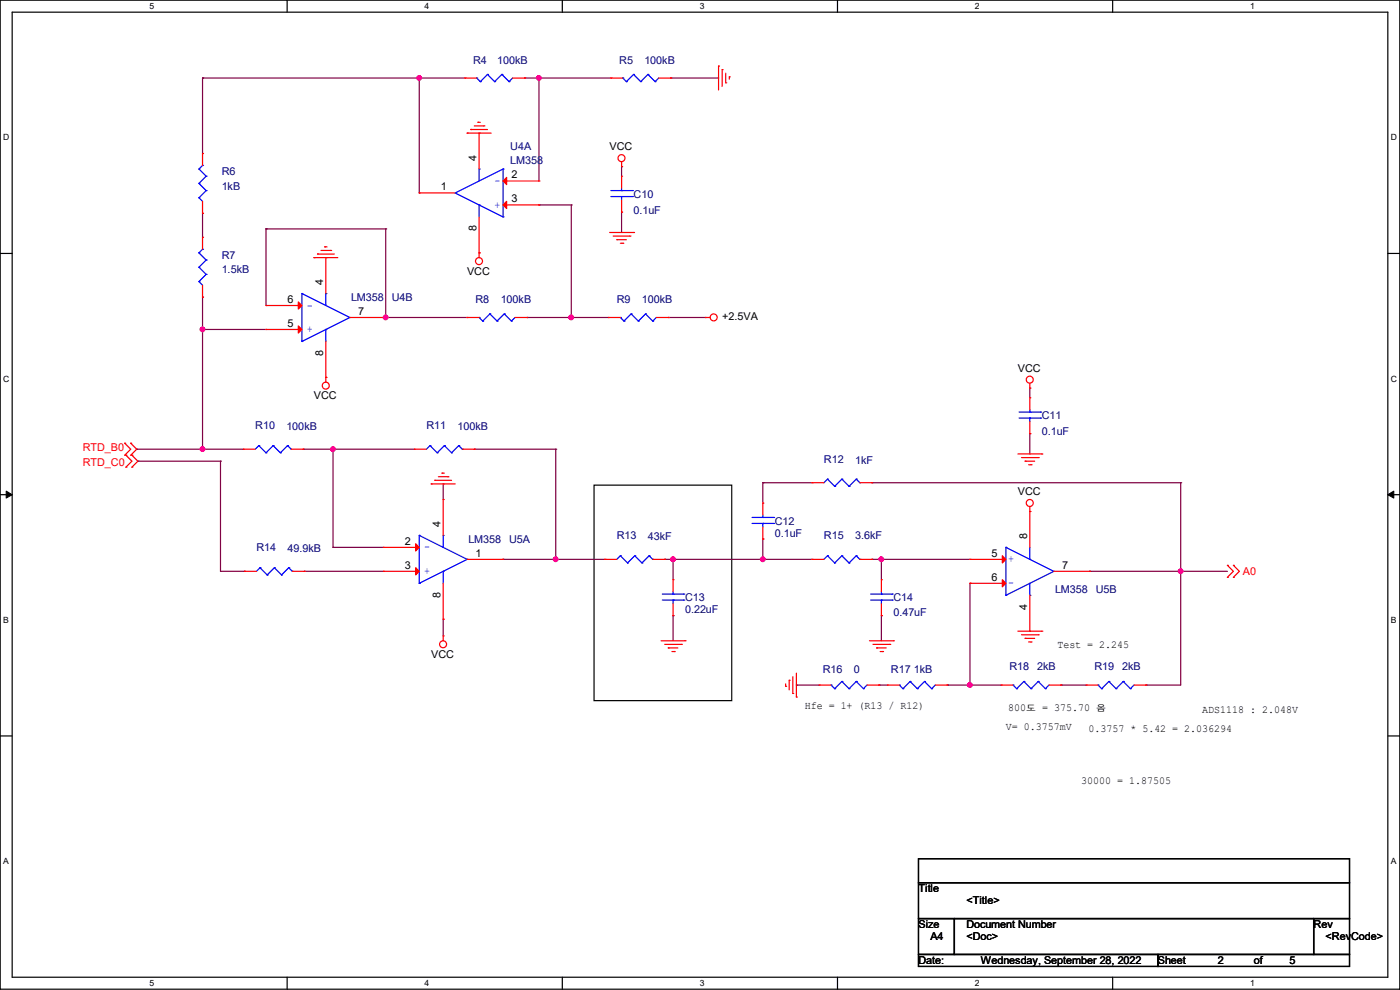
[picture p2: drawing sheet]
<svg xmlns="http://www.w3.org/2000/svg" width="297mm" height="210mm" viewBox="0 0 297 210" stroke-linecap="round" stroke-linejoin="round" font-family="sans-serif">
<path d="M0 0h297v209.8h-297zM2.6 2.6h291.8v204.7h-291.8z" fill="none" stroke="#000" stroke-width=".25"/>
<g fill="#fff">
<path d="M31.7 .3h1v2h-1z"/>
<path d="M31.7 207.6h1v1.9h-1z"/>
</g>
<path d="M60.9 0v2.6M60.9 207.3v2.5" fill="none" stroke="#000" stroke-width=".25"/>
<g fill="#fff">
<path d="M90.1 .3h1v2h-1z"/>
<path d="M90.1 207.6h1v1.9h-1z"/>
</g>
<path d="M119.3 0v2.6M119.3 207.3v2.5" fill="none" stroke="#000" stroke-width=".25"/>
<g fill="#fff">
<path d="M148.5 .3h.9v2h-.9z"/>
<path d="M148.5 207.6h.9v1.9h-.9z"/>
</g>
<path d="M177.7 0v2.6M177.7 207.3v2.5" fill="none" stroke="#000" stroke-width=".25"/>
<g fill="#fff">
<path d="M206.8 .3h1v2h-1z"/>
<path d="M206.8 207.6h1v1.9h-1z"/>
</g>
<path d="M236.1 0v2.6M236.1 207.3v2.5" fill="none" stroke="#000" stroke-width=".25"/>
<g fill="#fff">
<path d="M265.2 .3h1v2h-1z"/>
<path d="M265.2 207.6h1v1.9h-1z"/>
<path d="M.7 28.2h1.2v1.9h-1.2z"/>
<path d="M295.1 28.2h1.2v1.9h-1.2z"/>
<path d="M.7 79.3h1.2v2h-1.2z"/>
<path d="M295.1 79.3h1.2v2h-1.2z"/>
</g>
<path d="M0 53.8h2.6M294.4 53.8h2.6" fill="none" stroke="#000" stroke-width=".25"/>
<g fill="#fff">
<path d="M.7 130.5h1.2v2h-1.2z"/>
<path d="M295.1 130.5h1.1v2h-1.1z"/>
</g>
<path d="M0 104.9h2.6M294.4 104.9h2.6" fill="none" stroke="#000" stroke-width=".25"/>
<path d="M1.3 104.2l1.3 .7-1.3 .8zM294.4 104.9l1.3-.7v1.5z" fill="#000" stroke="#000" stroke-width=".21"/>
<g fill="#fff">
<path d="M.7 181.7h1.2v2h-1.2z"/>
<path d="M295.1 181.7h1.1v2h-1.1z"/>
</g>
<path d="M126 102.9h29.2v45.7h-29.2zM0 156.1h2.6M294.4 156.1h2.6M194.9 182.2h91.4v5h-91.4zM194.9 187.2h91.4v7.7h-91.4zM194.9 194.9h7.6v7.6h-7.6zM202.5 194.9h76.2v7.6h-76.2zM278.7 194.9h7.6v7.6h-7.6zM194.9 202.5h50.8v2.5h-50.8zM245.7 202.5h40.6v2.5h-40.6z" fill="none" stroke="#000" stroke-width=".25"/>
<g fill="none" stroke="#800040" stroke-width=".25">
<path d="M43 16.6h.1M43 16.6v16M43 16.6h55.6M88.9 16.6h.1M88.9 16.6v24.3M111.3 16.6h.1M111.3 16.6h18.3M114.3 16.6h.1M114.3 16.6v21.8M142.3 16.6h.1M142.3 16.6h10.1M131.9 35.3h.1"/>
<path d="M131.9 35.3v2.1M43 45.3h.1M43 45.3v5M56.4 48.6h.1M56.4 48.6v16.2M56.4 48.6h25.4M81.8 48.6h.1M81.8 48.6v18.8M114.3 43.5h.1M114.3 43.5h6.9M121.2 43.5h.1M121.2 43.5v23.9"/>
<path d="M131.9 45h.1M131.9 45v4.3M43 69.9h.1M43 63h.1M43 63v32.3M43 69.9h13.4M81.8 67.4h.1M81.8 67.4h17.3M111.8 67.4h.1M111.8 67.4h17.3M121.2 67.4h.1M141.8 67.4h.1"/>
<path d="M141.8 67.4h7.8M29 95.3h.1M29 95.3h22.6M29.3 97.8h.1M29.3 97.8h17.5M43 95.3h.1M46.8 97.8h.1M46.8 97.8v23.4h5.1M64.3 95.3h.1M64.3 95.3h23.6M70.7 95.3h.1M70.7 95.3v20.8"/>
<path d="M100.6 95.3h.1M100.6 95.3h17.3M117.9 95.3h.1M117.9 95.3v23.4M218.5 82.3h.1M218.5 92h.1M218.5 82.3v2.1M218.5 92v4.3M70.7 116.1h.1M70.7 116.1h10.6M94 102.7h.1M94 102.7v3.3"/>
<path d="M106.7 118.7h.1M106.7 118.7h21.6M117.9 118.7h.1M141 118.7h.1M141 118.7h31.3M142.8 118.7h.1M142.8 118.7v4.3M161.8 114.3h.1M161.8 102.4h.1M161.8 118.7h.1M161.8 102.4v4.3M161.8 114.3v4.4"/>
<path d="M161.8 102.4h10.5M185 118.7h.1M185 102.4h.1M185 118.7h20.8M185 102.4h65.5M187 118.7h.1M187 118.7v4.3M250.5 102.4h.1M250.5 102.4v42.9h-7.4M51.9 121.2h.1M64.6 121.2h.1M64.6 121.2h16.7"/>
<path d="M94 131.4h.1M94 131.4v3.5M142.8 130.6h.1M142.8 130.6v5.3M187 130.6h.1M187 130.6v5.3M205.8 123.7h.1M205.8 123.7v21.6M231.2 121.2h.1M231.2 121.2h29.2M250.5 121.2h.1M169 145.3h.1"/>
<path d="M169 145.3h4.8M186.5 145.3h.1M186.5 145.3h1.8M201 145.3h.1M201 145.3h11.4M205.8 145.3h.1M225.1 145.3h.1M225.1 145.3h5.3M243.1 145.3h.1"/>
</g>
<g fill="#f0f" stroke="#f0f" stroke-width=".25">
<circle cx="42.9" cy="95.3" r=".49"/>
<circle cx="70.6" cy="95.3" r=".49"/>
<circle cx="117.9" cy="118.6" r=".49"/>
<circle cx="142.8" cy="118.6" r=".49"/>
<circle cx="161.8" cy="118.6" r=".49"/>
<circle cx="187" cy="118.6" r=".49"/>
<circle cx="250.5" cy="121.2" r=".49"/>
<circle cx="205.8" cy="145.3" r=".49"/>
<circle cx="42.9" cy="69.9" r=".49"/>
<circle cx="81.8" cy="67.3" r=".49"/>
<circle cx="121.2" cy="67.3" r=".49"/>
<circle cx="114.3" cy="16.5" r=".49"/>
<circle cx="88.9" cy="16.5" r=".49"/>
</g>
<g fill="none" stroke="#f00" stroke-width=".25">
<path d="M98.6 16.6h.1M98.6 16.6h2.5M108.8 16.6h2.5M111.3 16.6h.1M129.6 16.6h.1M129.6 16.6h2.5M139.7 16.6h2.6M142.3 16.6h.1M152.4 14h.1M152.4 14v5.1M153.2 14.8h.1M153.2 14.8v3.5"/>
<path d="M154 17.6h.1M154 15.5v2.1M154.7 16.3h.1M154.7 16.3v.5M43 32.6h.1M43 32.6v2.5M99.1 28.2h.1M99.1 28.2h5.1M99.9 27.5h.1M99.9 27.5h3.5M100.6 26.7h2.1M101.4 26h.1"/>
<path d="M101.4 26h.5M101.6 28.2h.1M101.6 28.2v7.7M102.7 26.7h.1M106.7 38.4h7.6M114.3 38.4h.1M131.9 35.3h.1M131.9 37.4h.1M131.9 34.3v1M131.9 37.4v2.5M43 50.3h.1M43 45.3h.1"/>
<path d="M43 42.7v2.6M43 50.3v2.6M66.6 54.7h.1M66.6 54.7h5.1M67.4 53.9h.1M67.4 53.9h3.5M68.1 53.1h2M68.9 52.4h.1M68.9 52.4h.5M69.1 54.7h.1M69.1 54.7v7.6M70.1 53.1h.1"/>
<path d="M88.9 40.9h.1M88.9 40.9h7.7M101.6 53.6h.1M101.6 46v8.7M106.7 43.5h7.6M114.3 43.5h.1M129.3 49.3h5.1M130.1 50.1h3.5M130.9 50.8h.1M130.9 50.8h2M131.6 51.6h.5M131.9 45h.1"/>
<path d="M131.9 42.5v2.5M132.1 51.6h.1M133.6 50.1h.1M134.4 49.3h.1M43 63h.1M43 60.5v2.5M56.4 69.9h.1M56.4 64.8h.1M56.4 69.9h7.7M56.4 64.8h7.7M69.1 72.4v8.7M74.2 67.4h7.6"/>
<path d="M81.8 67.4h.1M99.1 67.4h.1M99.1 67.4h2.5M109.3 67.4h2.5M111.8 67.4h.1M129.1 67.4h.1M129.1 67.4h2.5M139.2 67.4h2.6M141.8 67.4h.1M149.6 67.4h.1M149.6 67.4h1.1M26.5 94h.1"/>
<path d="M26.5 96.6h.1M26.5 94l1.2 1.3-1.2 1.3M26.7 96.6h.1M26.7 99.1h.1M26.7 96.6l1.3 1.2-1.3 1.3M27.7 96.6h.1M27.7 94h.1M27.7 94l1.3 1.3-1.3 1.3M28 99.1h.1M28 96.6h.1M28 96.6l1.3 1.2-1.3 1.3M51.6 95.3h.1"/>
<path d="M51.6 95.3h2.5M61.8 95.3h2.5M64.3 95.3h.1M69.1 80.1h.1M87.9 95.3h.1M87.9 95.3h2.6M98.1 95.3h2.5M100.6 95.3h.1M215.9 96.3h5.1M216.7 97.1h3.6M217.5 97.8h.1M217.5 97.8h2"/>
<path d="M218.2 98.6h.5M218.5 82.3h.1M218.5 84.4h.1M218.5 92h.1M218.5 81.3v1M218.5 84.4v2.5M218.5 89.5v2.5M218.7 98.6h.1M220.3 97.1h.1M221 96.3h.1M81.3 116.1h.1M81.3 116.1h7.6"/>
<path d="M91.5 102.7h.1M91.5 102.7h5.1M92.2 101.9h.1M92.2 101.9h3.6M93 101.1h2M93.8 100.4h.1M93.8 100.4h.5M94 106h.1M94 106v7.6M95 101.1h.1M99.1 118.7h7.6M106.7 118.7h.1"/>
<path d="M128.3 118.7h.1M128.3 118.7h2.6M138.5 118.7h2.5M141 118.7h.1M161.8 106.7h.1M161.8 114.3h.1M161.8 106.7v2.6M161.8 111.8v2.5M172.3 102.4h.1M172.3 118.7h.1M172.3 118.7h2.5M172.3 102.4h2.5"/>
<path d="M182.4 118.7h2.6M182.4 102.4h2.6M185 102.4h.1M185 118.7h.1M205.8 118.7h.1M205.8 118.7h7.6M218.5 108.5h.1M218.5 107.5v8.6M260.4 119.9h.1M260.4 119.9l1.3 1.3-1.3 1.3M261.7 119.9h.1M261.7 119.9l1.2 1.3-1.2 1.3"/>
<path d="M51.9 121.2h.1M51.9 121.2h2.5M62 121.2h2.6M64.6 121.2h.1M81.3 121.2h.1M81.3 121.2h7.6M94 134.9h.1M94 131.4h.1M94 123.7v7.7M94 134.9v1M140.3 135.9h5M141 136.7h3.6"/>
<path d="M141.8 137.5h.1M141.8 137.5h2M142.5 138.2h.5M142.8 123h.1M142.8 130.6h.1M142.8 123v2.5M142.8 128.1v2.5M143 138.2h.1M144.6 136.7h.1M145.3 135.9h.1M184.4 135.9h5.1M185.2 136.7h3.6"/>
<path d="M186 137.5h.1M186 137.5h2M186.7 138.2h.5M187 123h.1M187 130.6h.1M187 123v2.5M187 128.1v2.5M187.2 138.2h.1M188.8 136.7h.1M189.5 135.9h.1M205.8 123.7h.1M205.8 123.7h7.6"/>
<path d="M215.9 133.9h5.1M216.7 134.7h3.6M217.5 135.4h.1M217.5 135.4h2M218.2 136.2h.5M218.5 133.9h.1M218.5 126.3v7.6M218.7 136.2h.1M220.3 134.7h.1M221 133.9h.1M223.6 121.2h7.6M231.2 121.2h.1"/>
<path d="M260.4 122.5h.1M261.7 122.5h.1M166.7 145.6h.1M166.7 145.1v.5M167.4 144.3h.1M167.4 144.3v2M168.2 147.1h.1M168.2 143.6v3.5M169 147.9h.1M169 142.8v5.1M173.8 145.3h.1M173.8 145.3h2.5"/>
<path d="M183.9 145.3h2.6M186.5 145.3h.1M188.3 145.3h.1M188.3 145.3h2.5M198.4 145.3h2.6M201 145.3h.1M212.4 145.3h.1M212.4 145.3h2.5M222.5 145.3h2.6M225.1 145.3h.1M230.4 145.3h.1M230.4 145.3h2.6"/>
<path d="M240.6 145.3h2.5M243.1 145.3h.1"/>
<circle cx="131.8" cy="33.5" r=".74"/>
<circle cx="101.6" cy="55.4" r=".74"/>
<circle cx="151.4" cy="67.3" r=".74"/>
<circle cx="69.1" cy="81.8" r=".74"/>
<circle cx="218.5" cy="80.5" r=".74"/>
<circle cx="218.5" cy="106.7" r=".74"/>
<circle cx="94" cy="136.7" r=".74"/>
</g>
<g fill="none" stroke="#00f" stroke-width=".25">
<path d="M101.1 16.6h.1M101.1 16.6l.8 .7M101.9 17.3h.1M103.4 15.8h.1M103.4 15.8l1.5 1.5M103.4 15.8l-1.5 1.5M104.9 17.3h.1M106.5 15.8h.1M106.5 15.8l1.5 1.5M106.5 15.8l-1.6 1.5M108 17.3h.1M108.8 16.6l-.8 .7"/>
<path d="M132.1 16.6h.1M132.1 16.6l.8 .7M132.9 17.3h.1M134.4 15.8h.1M134.4 15.8l1.5 1.5M134.4 15.8l-1.5 1.5M135.9 17.3h.1M137.5 15.8h.1M137.5 15.8l1.5 1.5M137.5 15.8l-1.6 1.5M139 17.3h.1M139.7 16.6l-.7 .7"/>
<path d="M42.2 38.9h.1M42.2 35.9h.1M42.2 38.9l1.5 1.5M42.2 35.9l1.5 1.5M43 35.1h.1M43 35.1l-.8 .8M43.7 37.4h.1M43.7 37.4l-1.5 1.5M101.6 35.9h.1M101.6 35.9v2.5M106.7 35.9h.1M106.7 35.9l-10.1 5"/>
<path d="M106.7 35.9v10.1M131.9 39.9v.5M42.2 59.7h.1M42.2 56.7h.1M42.2 53.6h.1M42.2 42h.1M42.2 59.7l.8 .8M42.2 56.7l1.5 1.5M42.2 53.6l1.5 1.6M42.2 42l.8 .7M43 52.9h.1M43 52.9l-.8 .7"/>
<path d="M43.7 58.2h.1M43.7 55.2h.1M43.7 40.4h.1M43.7 58.2l-1.5 1.5M43.7 55.2l-1.5 1.5M43.7 40.4l-1.5 1.6M96.6 40.9h.1M96.6 40.9l10.1 5.1M101.6 43.5h.1M101.6 43.5v2.5M106.7 46h.1M129.6 41.7h4.6"/>
<path d="M129.6 40.4h4.6M131.9 40.4h.1M131.9 41.7h.1M131.9 41.7v.8M134.2 41.7h.1M134.2 40.4h.1M64.1 62.3h.1M64.1 72.4h.1M64.1 62.3l10.1 5.1M64.1 62.3v10.1M69.1 69.9h.1M69.1 62.3h.1"/>
<path d="M69.1 62.3v2.5M69.1 69.9v2.5M74.2 67.4h.1M74.2 67.4l-10.1 5M101.6 67.4h.1M101.6 67.4l.8 .7M102.4 68.1h.1M103.9 66.6h.1M103.9 66.6l1.6 1.5M103.9 66.6l-1.5 1.5M105.5 68.1h.1M107 66.6h.1"/>
<path d="M107 66.6l1.5 1.5M107 66.6l-1.5 1.5M108.5 68.1h.1M109.3 67.4l-.8 .7M131.6 67.4h.1M131.6 67.4l.8 .7M132.4 68.1h.1M133.9 66.6h.1M133.9 66.6l1.5 1.5M133.9 66.6l-1.5 1.5M135.4 68.1h.1M136.9 66.6h.1"/>
<path d="M136.9 66.6l1.6 1.5M136.9 66.6l-1.5 1.5M138.5 68.1h.1M139.2 67.4l-.7 .7M54.9 94.5h.1M54.9 94.5l-.8 .8M54.9 94.5l1.5 1.6M56.4 96.1h.1M58 94.5h.1M58 94.5l-1.6 1.6M58 94.5l1.5 1.6M59.5 96.1h.1"/>
<path d="M61 94.5h.1M61 94.5l-1.5 1.6M61 94.5l.8 .8M61.8 95.3h.1M91.2 94.5h.1M91.2 94.5l-.7 .8M91.2 94.5l1.6 1.6M92.8 96.1h.1M94.3 94.5h.1M94.3 94.5l-1.5 1.6M94.3 94.5l1.5 1.6M95.8 96.1h.1"/>
<path d="M97.3 94.5h.1M97.3 94.5l-1.5 1.6M97.3 94.5l.8 .8M98.1 95.3h.1M216.2 88.7h4.6M216.2 87.4h4.6M218.5 87.4h.1M218.5 88.7h.1M218.5 86.9v.5M218.5 88.7v.8M220.8 88.7h.1M220.8 87.4h.1"/>
<path d="M88.9 113.6h.1M88.9 113.6l10.2 5.1M88.9 113.6v10.1M94 113.6h.1M94 113.6v2.5M99.1 118.7h.1M99.1 118.7l-10.2 5M131.6 117.9h.1M131.6 117.9l-.7 .8M131.6 117.9l1.5 1.5M133.1 119.4h.1M134.7 117.9h.1"/>
<path d="M134.7 117.9l-1.6 1.5M134.7 117.9l1.5 1.5M136.2 119.4h.1M137.7 117.9h.1M137.7 117.9l-1.5 1.5M137.7 117.9l.8 .8M138.5 118.7h.1M159.6 111h4.5M159.6 109.8h4.5M161.8 109.8h.1M161.8 111h.1M161.8 109.3v.5"/>
<path d="M161.8 111v.8M164.1 111h.1M164.1 109.8h.1M175.6 101.6h.1M175.6 117.9h.1M175.6 101.6l-.8 .8M175.6 101.6l1.5 1.6M175.6 117.9l-.8 .8M175.6 117.9l1.5 1.5M177.1 103.2h.1M177.1 119.4h.1M178.6 101.6h.1"/>
<path d="M178.6 117.9h.1M178.6 101.6l-1.5 1.6M178.6 101.6l1.5 1.6M178.6 117.9l-1.5 1.5M178.6 117.9l1.5 1.5M180.1 103.2h.1M180.1 119.4h.1M181.7 101.6h.1M181.7 117.9h.1M181.7 101.6l-1.6 1.6M181.7 101.6l.7 .8M181.7 117.9l-1.6 1.5"/>
<path d="M181.7 117.9l.7 .8M182.4 102.4h.1M182.4 118.7h.1M213.4 116.1h.1M213.4 116.1l10.2 5.1M213.4 116.1v10.2M218.5 118.7h.1M218.5 116.1v2.6M55.2 120.4h.1M55.2 120.4l-.8 .8M55.2 120.4l1.5 1.6M56.7 122h.1"/>
<path d="M58.2 120.4h.1M58.2 120.4l-1.5 1.6M58.2 120.4l1.5 1.6M59.7 122h.1M61.3 120.4h.1M61.3 120.4l-1.6 1.6M61.3 120.4l.7 .8M62 121.2h.1M88.9 123.7h.1M94 121.2h.1M94 121.2v2.5M140.5 127.3h4.6"/>
<path d="M140.5 126h4.6M142.8 126h.1M142.8 127.3h.1M142.8 125.5v.5M142.8 127.3v.8M145.1 127.3h.1M145.1 126h.1M184.7 127.3h4.6M184.7 126h4.6M187 126h.1M187 127.3h.1M187 125.5v.5"/>
<path d="M187 127.3v.8M189.3 127.3h.1M189.3 126h.1M213.4 126.3h.1M218.5 126.3h.1M218.5 123.7v2.6M223.6 121.2h.1M223.6 121.2l-10.2 5.1M176.3 145.3h.1M176.3 145.3l.8 .8M177.1 146.1h.1M178.6 144.6h.1"/>
<path d="M178.6 144.6l1.5 1.5M178.6 144.6l-1.5 1.5M180.1 146.1h.1M181.7 144.6h.1M181.7 144.6l1.5 1.5M181.7 144.6l-1.6 1.5M183.2 146.1h.1M183.9 145.3l-.7 .8M190.8 145.3h.1M190.8 145.3l.8 .8M191.6 146.1h.1M193.1 144.6h.1"/>
<path d="M193.1 144.6l1.5 1.5M193.1 144.6l-1.5 1.5M194.6 146.1h.1M196.1 144.6h.1M196.1 144.6l1.6 1.5M196.1 144.6l-1.5 1.5M197.7 146.1h.1M198.4 145.3l-.7 .8M214.9 145.3h.1M214.9 145.3l.8 .8M215.7 146.1h.1M217.2 144.6h.1"/>
<path d="M217.2 144.6l1.5 1.5M217.2 144.6l-1.5 1.5M218.7 146.1h.1M220.3 144.6h.1M220.3 144.6l1.5 1.5M220.3 144.6l-1.6 1.5M221.8 146.1h.1M222.5 145.3l-.7 .8M233 145.3h.1M233 145.3l.7 .8M233.7 146.1h.1M235.2 144.6h.1"/>
<path d="M235.2 144.6l1.6 1.5M235.2 144.6l-1.5 1.5M236.8 146.1h.1M238.3 144.6h.1M238.3 144.6l1.5 1.5M238.3 144.6l-1.5 1.5M239.8 146.1h.1M240.6 145.3l-.8 .8"/>
</g>
<g fill="#f00" stroke="#f00" stroke-width=".25">
<path d="M106.7 43.5l.8-.8v1.5z"/>
<path d="M106.7 38.4l.8-.8v1.6z"/>
<path d="M212.6 117.9l.8 .8-.8 .7z"/>
<path d="M212.6 123l.8 .7-.8 .8z"/>
<path d="M88.2 120.4l.7 .8-.7 .8z"/>
<path d="M88.2 115.4l.7 .7-.7 .8z"/>
<path d="M63.3 69.1l.8 .8-.8 .8z"/>
<path d="M63.3 64.1l.8 .7-.8 .8z"/>
</g>
<g font-size="2.3" fill="#000080">
<text x="100.4" y="13.5">R4</text>
<text x="105.5" y="13.5">100kB</text>
<text x="131.4" y="13.5">R5</text>
<text x="136.7" y="13.5">100kB</text>
<text x="108.2" y="31.8">U4A</text>
<text x="108.2" y="34.9">LM358</text>
<text x="47" y="37.2">R6</text>
<text x="47" y="40.2">1kB</text>
<text x="134.4" y="42">C10</text>
<text x="134.4" y="45.3">0.1uF</text>
<text x="47" y="54.9">R7</text>
<text x="47" y="58">1.5kB</text>
<text x="74.5" y="63.8">LM358</text>
<text x="83.1" y="63.8">U4B</text>
<text x="100.9" y="64.3">R8</text>
<text x="106.2" y="64.3">100kB</text>
<text x="130.9" y="64.3">R9</text>
<text x="136.2" y="64.3">100kB</text>
<text x="221" y="89">C11</text>
<text x="54.1" y="91">R10</text>
<text x="60.7" y="91.3">100kB</text>
<text x="90.5" y="91">R11</text>
<text x="97.1" y="91.3">100kB</text>
<text x="221" y="92.3">0.1uF</text>
<text x="174.8" y="98.1">R12</text>
<text x="181.4" y="98.4">1kF</text>
<text x="164.4" y="111.3">C12</text>
<text x="164.4" y="113.9">0.1uF</text>
<text x="54.4" y="116.9">R14</text>
<text x="61" y="117.2">49.9kB</text>
<text x="99.4" y="115.1">LM358</text>
<text x="108" y="115.1">U5A</text>
<text x="130.9" y="114.4">R13</text>
<text x="137.5" y="114.6">43kF</text>
<text x="174.8" y="114.4">R15</text>
<text x="181.4" y="114.4">3.6kF</text>
<text x="223.8" y="125.8">LM358</text>
<text x="232.5" y="125.8">U5B</text>
<text x="145.3" y="127.6">C13</text>
<text x="145.3" y="130.1">0.22uF</text>
<text x="189.5" y="127.6">C14</text>
<text x="189.5" y="130.6">0.47uF</text>
<text x="174.5" y="142.8">R16</text>
<text x="181.1" y="142.8">0</text>
<text x="189" y="142.8">R17 1kB</text>
<text x="214.2" y="142.1">R18</text>
<text x="220" y="142.1">2kB</text>
<text x="232.2" y="142.1">R19</text>
<text x="238" y="142.1">2kB</text>
</g>
<g font-size="2.3">
<text x="101.1" y="34.1" transform="rotate(-90 101.1 34.1)">4</text>
<text x="129.3" y="31.8">VCC</text>
<text x="93.5" y="40.4">1</text>
<text x="108.5" y="37.8">2</text>
<text x="108.5" y="42.9">3</text>
<text x="101.1" y="49.1" transform="rotate(-90 101.1 49.1)">8</text>
<text x="99.1" y="58.3">VCC</text>
<text x="61" y="64.3">6</text>
<text x="68.6" y="60.5" transform="rotate(-90 68.6 60.5)">4</text>
<text x="61" y="69.3">5</text>
<text x="76" y="66.8">7</text>
<text x="153.2" y="67.9">+2.5VA</text>
<text x="68.6" y="75.5" transform="rotate(-90 68.6 75.5)">8</text>
<text x="215.9" y="78.8">VCC</text>
<text x="66.6" y="84.7">VCC</text>
<text x="215.9" y="105">VCC</text>
<text x="93.5" y="111.8" transform="rotate(-90 93.5 111.8)">4</text>
<text x="85.9" y="115.6">2</text>
<text x="100.9" y="118.1">1</text>
<text x="210.4" y="118.1">5</text>
<text x="217.9" y="114.3" transform="rotate(-90 217.9 114.3)">8</text>
<text x="85.9" y="120.6">3</text>
<text x="210.4" y="123.2">6</text>
<text x="225.3" y="120.6">7</text>
<text x="93.5" y="126.8" transform="rotate(-90 93.5 126.8)">8</text>
<text x="217.9" y="129.3" transform="rotate(-90 217.9 129.3)">4</text>
<text x="224.3" y="137.5">Test = 2.245</text>
<text x="91.5" y="139.5">VCC</text>
<text x="170.7" y="150.5">Hfe = 1+ (R13 / R12)</text>
<text x="213.4" y="154.8">V= 0.3757mV</text>
<text x="213.9" y="150.7">800</text>
<text x="221.1" y="150.7">= 375.70</text>
<text x="230.9" y="155.3">0.3757 * 5.42 = 2.036294</text>
<text x="255.1" y="151.3">ADS1118 : 2.048V</text>
<text x="229.4" y="166.2">30000 = 1.87505</text>
<text x="194.9" y="189.3">Title</text>
<text x="205" y="191.9">&lt;Title&gt;</text>
<text x="194.9" y="196.9">Size</text>
<text x="205" y="196.9">Document Number</text>
<text x="278.7" y="196.9">Rev</text>
<text x="197.4" y="199.5">A4</text>
<text x="205" y="199.5">&lt;Doc&gt;</text>
<text x="281.2" y="199.5">&lt;RevCode&gt;</text>
<text x="194.9" y="204.6">Date:</text>
<text x="208.1" y="204.6">Wednesday, September 28, 2022</text>
<text x="245.7" y="204.6">Sheet</text>
<text x="258.4" y="204.6">2</text>
<text x="266" y="204.6">of</text>
<text x="273.6" y="204.6">5</text>
</g>
<g font-size="2.3" fill="#00f">
<text x="106.2" y="37.8" transform="rotate(-180 106.2 37.8)">-</text>
<text x="106.2" y="42.8" transform="rotate(-180 106.2 42.8)">+</text>
<text x="66.3" y="64.2" transform="rotate(-180 66.3 64.2)">-</text>
<text x="66.3" y="69.3" transform="rotate(-180 66.3 69.3)">+</text>
<text x="91.2" y="115.5" transform="rotate(-180 91.2 115.5)">-</text>
<text x="213.9" y="119.3">+</text>
<text x="91.2" y="120.6" transform="rotate(-180 91.2 120.6)">+</text>
<text x="213.9" y="124.3">-</text>
</g>
<g font-size="2.3" fill="#f00">
<text x="17.6" y="95.6">RTD_B0</text>
<text x="17.6" y="98.9">RTD_C0</text>
<text x="263.7" y="122">A0</text>
</g>
<g font-size="1.8">
<text x="31.7" y="1.9">5</text>
<text x="90.1" y="1.9">4</text>
<text x="148.5" y="1.9">3</text>
<text x="206.8" y="1.9">2</text>
<text x="265.2" y="1.9">1</text>
<text x=".7" y="29.8">D</text>
<text x="295.1" y="29.8">D</text>
<text x=".7" y="80.9">C</text>
<text x="295.1" y="80.9">C</text>
<text x=".7" y="132.1">B</text>
<text x="295.1" y="132.1">B</text>
<text x=".7" y="183.3">A</text>
<text x="295.1" y="183.3">A</text>
<text x="31.7" y="209.2">5</text>
<text x="90.1" y="209.2">4</text>
<text x="148.5" y="209.2">3</text>
<text x="206.8" y="209.2">2</text>
<text x="265.2" y="209.2">1</text>
</g>
<g font-size="1.7">
<text x="217.7" y="150.8">도</text>
<text x="232.5" y="150.8">옴</text>
</g>
</svg>
